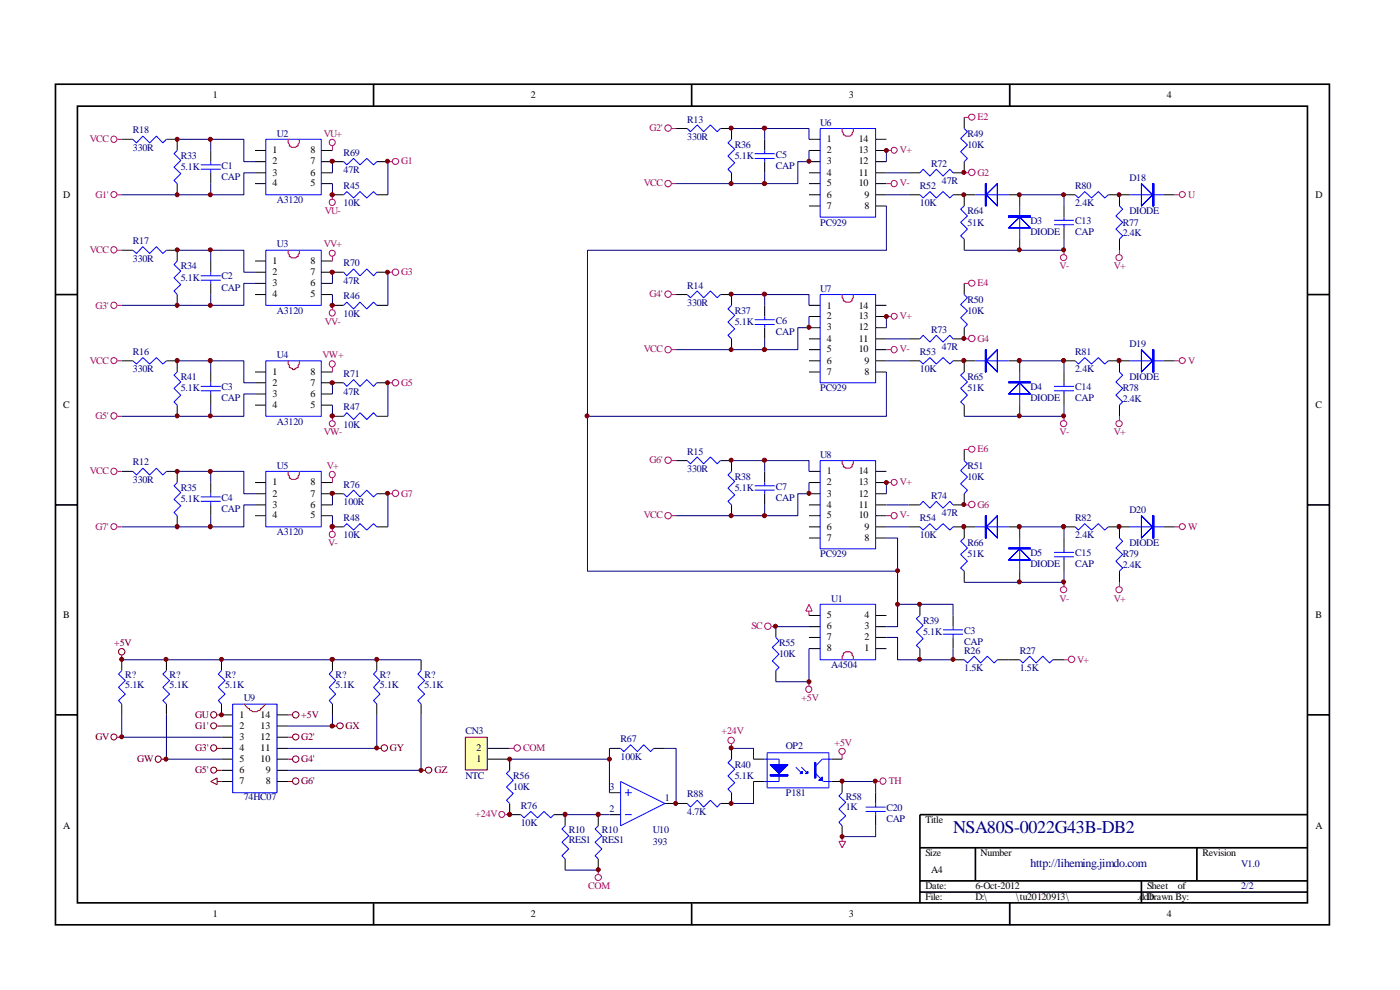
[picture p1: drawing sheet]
<svg xmlns="http://www.w3.org/2000/svg" width="297mm" height="210mm" viewBox="0 0 297 210" stroke-linecap="round" stroke-linejoin="round" font-family="sans-serif">
<g fill="none" stroke="#000" stroke-width=".35">
<path d="M11.8 17.9h270.2v178.3h-270.2zM79.2 17.9v4.6M146.7 17.9v4.6M214.2 17.9v4.6M16.4 22.5h261v169h-261zM11.8 62.5h4.6M277.5 62.5h4.6M11.8 107.1h4.6M277.5 107.1h4.6M11.8 151.6h4.6M277.5 151.6h4.6M195.2 179.8h82.3"/>
<path d="M206.9 179.8v7.1M253.9 179.8v7.1M277.5 172.8h-82.3v18.8M79.2 191.6v4.7M146.7 191.6v4.7M195.2 186.9h82.3M195.2 189.2h82.3M214.2 191.6v4.7M242.1 186.9v4.7"/>
</g>
<g fill="none" stroke="#00f" stroke-width=".21">
<path d="M28.2 29.5l.8 .8 1.3-1.4 1.4 1.4 1.5-1.4 1.3 1.4 .8-.8M37.6 31.9l-.7 .7 1.5 1.4-1.5 1.5 1.5 1.3-1.5 1.5 .7 .6M42.6 35h4.2M42.6 35.9h4.2M44.7 34.3v.7M44.7 35.9v.8M56.4 29.5h11.8v11.8h-11.8zM72.9 34.3l.7 .7 1.4-1.4 1.4 1.4 1.4-1.4 1.4 1.4 .7-.7M145.8 27.3l.7 .6 1.4-1.4 1.4 1.4 1.4-1.4 1.4 1.4 .7-.6M155.2 29.5l-.8 .8 1.5 1.4-1.5 1.4 1.5 1.4-1.5 1.4 .8 .8M160.1 32.6h4.2M160.1 33.6h4.2"/>
<path d="M162.2 31.9v.7M162.2 33.6v.7M174 27.3h11.8v18.8h-11.8zM195.2 36.7l.6-.8 1.5 1.4 1.3-1.4 1.5 1.4 1.4-1.4 .7 .8M204.6 27.3l.6 .6-1.4 1.5 1.4 1.3-1.4 1.5 1.4 1.4-.6 .7M28.2 53.1l.8 .7 1.3-1.5 1.4 1.5 1.5-1.5 1.3 1.5 .8-.7M37.6 55.4l-.7 .7 1.5 1.4-1.5 1.4 1.5 1.5-1.5 1.3 .7 .8M42.6 58.5h4.2M42.6 59.4h4.2M44.7 57.7v.8M44.7 59.4v.7M56.4 53.1h11.8v11.7h-11.8z"/>
<path d="M72.9 41.3l.7-.7 1.4 1.4 1.4-1.4 1.4 1.4 1.4-1.4 .7 .7M72.9 57.7l.7 .8 1.4-1.4 1.4 1.4 1.4-1.4 1.4 1.4 .7-.8M195.2 41.3l.6 .7 1.5-1.4 1.3 1.4 1.5-1.4 1.4 1.4 .7-.7M204.6 43.7l-.8 .7 1.4 1.4-1.4 1.4 1.4 1.4-1.4 1.4 .8 .7M206.9 41.3h7.1M216.3 43.7v7M223.6 46.7h4.2M223.6 47.7h4.2M225.7 46.1v.6M225.7 47.7v.6M228.1 41.3l.7 .7 1.3-1.4 1.5 1.4 1.4-1.4 1.4 1.4 .7-.7M237.5 43.7l.7 .7-1.5 1.4 1.5 1.4-1.5 1.4 1.5 1.4-.7 .7"/>
<path d="M239.8 41.3h7.1M28.2 76.5l.8 .7 1.3-1.3 1.4 1.3 1.5-1.3 1.3 1.3 .8-.7M37.6 78.9l-.7 .7 1.5 1.4-1.5 1.4 1.5 1.4-1.5 1.5 .7 .6M56.4 76.5h11.8v11.8h-11.8zM72.9 64.8l.7-.7 1.4 1.4 1.4-1.4 1.4 1.4 1.4-1.4 .7 .7M145.8 62.5l.7 .7 1.4-1.5 1.4 1.5 1.4-1.5 1.4 1.5 .7-.7M155.2 64.8l-.8 .7 1.5 1.4-1.5 1.4 1.5 1.5-1.5 1.3 .8 .8M160.1 67.8h4.2M160.1 68.8h4.2M162.2 67.1v.7M162.2 68.8v.7M174 62.5h11.8v18.7h-11.8z"/>
<path d="M195.2 71.9l.6-.8 1.5 1.5 1.3-1.5 1.5 1.5 1.4-1.5 .7 .8M195.2 76.5l.6 .7 1.5-1.3 1.3 1.3 1.5-1.3 1.4 1.3 .7-.7M204.6 78.9l-.8 .7 1.4 1.4-1.4 1.4 1.4 1.4-1.4 1.5 .8 .6M204.6 62.5l.6 .7-1.4 1.4 1.4 1.4-1.4 1.4 1.4 1.4-.6 .7M206.9 76.5h7.1M216.3 78.9v7M228.1 76.5l.7 .7 1.3-1.3 1.5 1.3 1.4-1.3 1.4 1.3 .7-.7M237.5 78.9l.7 .7-1.5 1.4 1.5 1.4-1.5 1.4 1.5 1.5-.7 .6M239.8 76.5h7.1M28.2 100l.8 .8 1.3-1.5 1.4 1.5 1.5-1.5 1.3 1.5 .8-.8M42.6 82h4.2M42.6 82.9h4.2"/>
<path d="M44.7 81.2v.8M44.7 82.9v.7M56.4 100h11.8v11.8h-11.8zM72.9 81.2l.7 .8 1.4-1.5 1.4 1.5 1.4-1.5 1.4 1.5 .7-.8M72.9 88.3l.7-.8 1.4 1.5 1.4-1.5 1.4 1.5 1.4-1.5 .7 .8M145.8 97.7l.7 .7 1.4-1.5 1.4 1.5 1.4-1.5 1.4 1.5 .7-.7M155.2 100l-.8 .8 1.5 1.3-1.5 1.4 1.5 1.5-1.5 1.3 .8 .8M174 97.7h11.8v18.7h-11.8zM204.6 97.7l.6 .7-1.4 1.4 1.4 1.4-1.4 1.4 1.4 1.4-.6 .7M223.6 82h4.2M223.6 82.9h4.2M225.7 81.2v.8"/>
<path d="M225.7 82.9v.7M37.6 102.4l-.7 .6 1.5 1.5-1.5 1.4 1.5 1.4-1.5 1.4 .7 .7M42.6 105.4h4.2M42.6 106.3h4.2M44.7 104.7v.7M44.7 106.3v.8M72.9 104.7l.7 .7 1.4-1.4 1.4 1.4 1.4-1.4 1.4 1.4 .7-.7M72.9 111.8l.7-.7 1.4 1.3 1.4-1.3 1.4 1.3 1.4-1.3 .7 .7M160.1 103h4.2M160.1 104h4.2M162.2 102.4v.6M162.2 104v.7"/>
<path d="M195.2 107.1l.6-.8 1.5 1.5 1.3-1.5 1.5 1.5 1.4-1.5 .7 .8M195.2 111.8l.6 .6 1.5-1.3 1.3 1.3 1.5-1.3 1.4 1.3 .7-.6M204.6 114.1l-.8 .7 1.4 1.4-1.4 1.4 1.4 1.4-1.4 1.5 .8 .7M206.9 111.8h7.1M216.3 114.1v7.1M223.6 117.2h4.2M223.6 118.1h4.2M225.7 116.4v.8M225.7 118.1v.7M228.1 111.8l.7 .6 1.3-1.3 1.5 1.3 1.4-1.3 1.4 1.3 .7-.6M237.5 114.1l.7 .7-1.5 1.4 1.5 1.4-1.5 1.4 1.5 1.5-.7 .7M239.8 111.8h7.1"/>
<path d="M164.6 135.2l.7 .8-1.5 1.3 1.5 1.5-1.5 1.4 1.5 1.4-.7 .6M174 128.2h11.8v11.8h-11.8zM195.2 130.6l-.8 .6 1.4 1.5-1.4 1.3 1.4 1.5-1.4 1.4 .8 .7M200.1 133.6h4.2M200.1 134.5h4.2M202.2 132.9v.7M202.2 134.5v.7M204.6 140l.6 .6 1.5-1.4 1.3 1.4 1.5-1.4 1.4 1.4 .7-.6M216.3 140l.7 .6 1.4-1.4 1.4 1.4 1.4-1.4 1.5 1.4 .7-.6M25.8 142.2l-.7 .8 1.5 1.4-1.5 1.4 1.5 1.4-1.5 1.4 .7 .8M35.3 142.2l-.8 .8 1.5 1.4-1.5 1.4 1.5 1.4-1.5 1.4 .8 .8M47 142.2l-.7 .8 1.5 1.4-1.5 1.4 1.5 1.4-1.5 1.4 .7 .8"/>
<path d="M49.4 149.4h9.4v18.7h-9.4zM70.5 142.2l-.7 .8 1.4 1.4-1.4 1.4 1.4 1.4-1.4 1.4 .7 .8M79.9 142.2l-.7 .8 1.4 1.4-1.4 1.4 1.4 1.4-1.4 1.4 .7 .8M89.3 142.2l-.7 .8 1.5 1.4-1.5 1.4 1.5 1.4-1.5 1.4 .7 .8M131.7 158.7l.6 .7 1.5-1.4 1.4 1.4 1.4-1.4 1.4 1.4 .7-.7M162.7 159.7h13.2v7.4h-13.2zM108.1 163.4l-.7 .7 1.5 1.4-1.5 1.5 1.5 1.3-1.5 1.5 .7 .6M110.5 172.8l.7 .7 1.4-1.4 1.4 1.4 1.4-1.4 1.4 1.4 .7-.7M119.9 175.2l-.7 .7 1.4 1.4-1.4 1.3 1.4 1.5-1.4 1.4 .7 .7M126.9 175.2l-.7 .7 1.5 1.4-1.5 1.3 1.5 1.5-1.5 1.4 .7 .7M131.7 165.8l9.4 4.6-9.4 4.8zM132.6 172.8h1.4"/>
<path d="M132.6 168.1h1.4M133.3 167.4v1.4M145.8 170.4l.7 .8 1.4-1.4 1.4 1.4 1.4-1.4 1.4 1.4 .7-.8M155.2 161l-.8 .8 1.5 1.4-1.5 1.4 1.5 1.4-1.5 1.4 .8 .7M162.2 161h3.1v4.8h-3.1M168.8 162.7l1.4 1.4M170 162.7l1.4 1.4M173.1 164.1l1.6 1.7h1.7M176.4 161h-2l-1.3 1.5M178.6 168.1l-.6 .7 1.4 1.4-1.4 1.4 1.4 1.5-1.4 1.3 .6 .8"/>
</g>
<g fill="none" stroke="#000" stroke-width=".21">
<path d="M25.8 29.5h2.4M35.3 29.5h2.3v2.4M37.6 38.9v2.4M44.7 31.9v2.4M44.7 36.7v2.2M54.1 31.9h2.3M54.1 34.3h2.3M54.1 36.7h2.3M54.1 38.9h2.3M68.2 31.9h2.3M68.2 34.3h4.7M68.2 36.7h2.3"/>
<path d="M68.2 38.9h2.3M79.9 34.3h2.4M143.4 27.3h2.4M152.8 27.3h2.4v2.2M155.2 36.7v2.2M162.2 29.5v2.4M162.2 34.3v2.4M171.6 31.9h2.4M171.6 34.3h2.4M171.6 36.7h2.4M171.6 38.9h2.4M171.6 29.5h2.4"/>
<path d="M185.8 31.9h2.2M185.8 34.3h2.2M185.8 36.7h2.2M185.8 38.9h2.2M185.8 29.5h2.2M192.8 36.7h2.4M204.6 34.3v2.4h-2.4M204.6 24.9v2.4M25.8 53.1h2.4M35.3 53.1h2.3v2.3M44.7 55.4v2.3M54.1 55.4h2.3"/>
<path d="M54.1 57.7h2.3M68.2 55.4h2.3M68.2 57.7h4.7M70.5 41.3h2.4M79.9 41.3h2.4M79.9 57.7h2.4M171.6 41.3h2.4M171.6 43.7h2.4M185.8 41.3h2.2M185.8 43.7h2.2M192.8 41.3h2.4M202.2 41.3h4.7"/>
<path d="M204.6 41.3v2.4M204.6 50.7v2.4M214 41.3h2.3v2.4M216.3 50.7v2.4M225.7 41.3h2.4M225.7 43.7v2.4M225.7 48.3v2.4M235.1 41.3h4.7M237.5 41.3v2.4M237.5 50.7v2.4M246.9 41.3h2.3M25.8 76.5h2.4"/>
<path d="M35.3 76.5h2.3v2.4M37.6 62.5v2.3M44.7 60.1v2.4M44.7 78.9v2.3M54.1 60.1h2.3M54.1 62.5h2.3M54.1 78.9h2.3M68.2 60.1h2.3M68.2 62.5h2.3M68.2 78.9h2.3M70.5 64.8h2.4M79.9 64.8h2.4"/>
<path d="M143.4 62.5h2.4M152.8 62.5h2.4v2.3M155.2 71.9v2.3M162.2 64.8v2.3M162.2 69.5v2.4M171.6 64.8h2.4M171.6 78.9h2.4M171.6 76.5h2.4M171.6 67.1h2.4M171.6 69.5h2.4M171.6 71.9h2.4M171.6 74.2h2.4"/>
<path d="M185.8 64.8h2.2M185.8 78.9h2.2M185.8 76.5h2.2M185.8 67.1h2.2M185.8 69.5h2.2M185.8 71.9h2.2M185.8 74.2h2.2M192.8 76.5h2.4M192.8 71.9h2.4M202.2 76.5h4.7M204.6 60.1v2.4M204.6 69.5v2.4h-2.4"/>
<path d="M204.6 76.5v2.4M214 76.5h2.3v2.4M225.7 76.5h2.4M225.7 78.9v2.3M235.1 76.5h4.7M237.5 76.5v2.4M246.9 76.5h2.3M25.8 100h2.4M35.3 100h2.3v2.4M37.6 85.9v2.4M44.7 83.6v2.3M54.1 81.2h2.3"/>
<path d="M54.1 83.6h2.3M54.1 85.9h2.3M68.2 81.2h4.7M68.2 83.6h2.3M68.2 85.9h2.3M70.5 88.3h2.4M79.9 81.2h2.4M79.9 88.3h2.4M143.4 97.7h2.4M152.8 97.7h2.4v2.3M162.2 100v2.4M171.6 100h2.4"/>
<path d="M185.8 100h2.2M204.6 85.9v2.4M204.6 95.3v2.4M216.3 85.9v2.4M225.7 83.6v2.3M237.5 85.9v2.4M37.6 109.4v2.4M44.7 102.4v2.3M44.7 107.1v2.3M54.1 102.4h2.3M54.1 104.7h2.3M54.1 107.1h2.3"/>
<path d="M54.1 109.4h2.3M68.2 102.4h2.3M68.2 104.7h4.7M68.2 107.1h2.3M68.2 109.4h2.3M70.5 111.8h2.4M79.9 104.7h2.4M79.9 111.8h2.4M155.2 107.1v2.3M162.2 104.7v2.4M171.6 102.4h2.4M171.6 104.7h2.4"/>
<path d="M171.6 107.1h2.4M171.6 109.4h2.4M171.6 111.8h2.4M171.6 114.1h2.4M185.8 102.4h2.2M185.8 104.7h2.2M185.8 107.1h2.2M185.8 109.4h2.2M185.8 111.8h2.2M185.8 114.1h2.2M192.8 107.1h2.4M192.8 111.8h2.4"/>
<path d="M202.2 111.8h4.7M204.6 104.7v2.4h-2.4M204.6 111.8v2.3M214 111.8h2.3v2.3M225.7 111.8h2.4M225.7 114.1v2.3M225.7 118.8v2.4M235.1 111.8h4.7M237.5 111.8v2.3M246.9 111.8h2.3M25.8 140v2.2M35.3 140v2.2"/>
<path d="M47 140v2.2M70.5 140v2.2M79.9 140v2.2M89.3 140v2.2M164.6 132.9v2.3M171.6 137.6h2.4M171.6 135.2h2.4M171.6 132.9h2.4M171.6 130.6h2.4M185.8 137.6h2.2M185.8 135.2h2.2M185.8 132.9h2.2"/>
<path d="M185.8 130.6h2.2M195.2 128.2v2.4M195.2 137.6v2.4M202.2 140h2.4M202.2 130.6v2.3M202.2 135.2v2.4M204.6 121.2v2.3M211.6 140h4.7M216.3 121.2v2.3M223.4 140h2.3M237.5 121.2v2.3M25.8 149.4v2.2"/>
<path d="M35.3 149.4v2.2M47 149.4v2.2h2.4M47 154h2.4M47 156.4h2.4M47 158.7h2.4M58.8 151.6h2.3M58.8 154h2.3M58.8 156.4h2.3M58.8 158.7h2.3M70.5 149.4v2.2M79.9 149.4v2.2M89.3 149.4v2.2"/>
<path d="M129.3 158.7h2.4M138.7 158.7h2.4M155.2 158.7v2.3M164.6 142.2v2.4M47 161h2.4M47 163.4h2.4M47 165.8h2.4M58.8 161h2.3M58.8 163.4h2.3M58.8 165.8h2.3M108.1 170.4v2.4h2.4M108.1 161v2.4"/>
<path d="M117.5 172.8h2.4v2.4M126.9 172.8v2.4M129.3 172.8h2.4M129.3 168.1h2.4M141.1 170.4h4.7M155.2 168.1v2.3h-2.4M159.9 161h2.3M159.9 165.8h2.3M176.4 161h2.2M176.4 165.8h2.2v2.3M178.6 175.2v2.3M119.9 182.2v2.4"/>
<path d="M126.9 182.2v2.4"/>
</g>
<path d="M61.1 29.5v.8l.3 .3v.4h.2l.2 .2h.9l.3-.2h.2v-.4l.3-.3v-.8M178.6 27.3v.6l.3 .3v.4h.3l.2 .3h.9l.5-.3v-.4l.2-.3v-.6M61.1 53.1v.7l.3 .2v.4h.2l.2 .3h.9l.3-.3h.2v-.4l.3-.2v-.7M61.1 76.5v.7l.3 .3v.5l.7 .1v.3h.5v-.3l.6-.1v-.5l.3-.3v-.7M178.6 62.5v.7l.3 .2v.4h.3l.2 .3h.9l.5-.3v-.4l.2-.2v-.7M61.1 100v.8l.3 .1v.5h.2l.2 .3h.9l.3-.3h.2v-.5l.3-.1v-.8M178.6 97.7v.7l.3 .2v.5h.3l.2 .2h.9l.5-.2v-.5l.2-.2v-.7M178.6 140v-.8l.3-.2v-.5h.3l.2-.2h.9l.5 .2v.5l.2 .2v.8M51.7 149.4l1 .9h.2v.2l.7 .5h.9l.3-.3h.2l.3-.2v-.2h.2l.9-.9" fill="none" stroke="#f00" stroke-width=".21"/>
<g fill="none" stroke="#800000" stroke-width=".21">
<path d="M25.8 139v1M24.9 156.4h.9M46.1 151.6h.9M46.1 154h.9M46.1 158.7h.9M61.1 151.6h1M61.1 156.4h1M70.5 154h1M79.9 158.7h1M34.3 161h1M44.7 165.8l1.4-.8v1.5zM46.1 165.8h.9"/>
<path d="M46.1 163.4h.9M61.1 165.8h1M61.1 161h1M89.3 163.4h1"/>
<circle cx="25.8" cy="138.3" r=".68"/>
<circle cx="24.2" cy="156.3" r=".64"/>
<circle cx="45.3" cy="151.6" r=".66"/>
<circle cx="45.3" cy="158.6" r=".66"/>
<circle cx="45.3" cy="154" r=".64"/>
<circle cx="62.7" cy="151.6" r=".68"/>
<circle cx="62.8" cy="156.3" r=".66"/>
<circle cx="72.2" cy="154" r=".66"/>
<circle cx="81.5" cy="158.7" r=".68"/>
<circle cx="33.5" cy="161" r=".66"/>
<circle cx="45.3" cy="163.3" r=".64"/>
<circle cx="62.7" cy="161" r=".68"/>
<circle cx="62.7" cy="165.7" r=".68"/>
<circle cx="90.9" cy="163.4" r=".66"/>
</g>
<g fill="none" stroke="#000080" stroke-width=".21">
<path d="M37.6 29.5h14.1v4.8h2.4M44.7 29.5v2.4M44.7 38.9v2.4M54.1 36.7h-2.4v4.6h-25.9M70.5 34.3v2.4M70.5 38.9v2.4M82.3 34.3v7M155.2 27.3h16.4v2.2M162.2 27.3v2.2M162.2 36.7v2.2M171.6 31.9v2.4h-2.4v4.6h-25.8M188 36.7h4.8"/>
<path d="M188 31.9v2.4M37.6 53.1h14.1v4.6h2.4M44.7 53.1v2.3M70.5 57.7v2.4M82.3 57.7v7.1M188 43.7v9.4h-63.4v68.1h65.8M188 41.3h4.8M216.3 41.3h9.4v2.4M225.7 50.7v2.4h-21.1M37.6 76.5h14.1v4.7h2.4M44.7 62.5v2.3M44.7 76.5v2.4"/>
<path d="M54.1 60.1h-2.4v4.7h-25.9M70.5 62.5v2.3M155.2 62.5h16.4v2.3M162.2 62.5v2.3M162.2 71.9v2.3M171.6 67.1v2.4h-2.4v4.7h-25.8M188 78.9v9.4h-63.4M188 67.1v2.4M188 76.5h4.8M188 71.9h4.8M216.3 76.5h9.4v2.4M37.6 100h14.1v4.7h2.4"/>
<path d="M44.7 85.9v2.4M44.7 100v2.4M54.1 83.6h-2.4v4.7h-25.9M70.5 81.2v2.4M70.5 85.9v2.4M82.3 81.2v7.1M155.2 97.7h16.4v2.3M162.2 97.7v2.3M225.7 85.9v2.4h-21.1M44.7 109.4v2.4M54.1 107.1h-2.4v4.7h-25.9M70.5 104.7v2.4"/>
<path d="M70.5 109.4v2.4M82.3 104.7v7.1M162.2 107.1v2.3M171.6 102.4v2.3h-2.4v4.7h-25.8M188 114.1h2.4v14.1M188 102.4v2.3M188 111.8h4.8M188 107.1h4.8M216.3 111.8h9.4v2.3M25.8 140h63.5M164.6 132.9h7M171.6 137.6v7h-7"/>
<path d="M188 135.2h2.4v4.8h11.8v-2.4M202.2 130.6v-2.4h-11.8v4.7h-2.4M225.7 121.2v2.3h-21.1M25.8 151.6v4.8h21.2M35.3 151.6v9.4h11.7M70.5 151.6v2.4h-9.4M79.9 151.6v7.1h-18.8M89.3 151.6v11.8h-28.2"/>
</g>
<g fill="none" stroke="#a1006a" stroke-width=".21">
<path d="M24.9 29.5h.9M70.5 31v.9M82.3 34.3h.9M142.5 38.9h.9M142.5 27.3h.9M188 38.9h1.1M188 31.9h1.1M204.6 36.7h.9M204.6 24.9h.9M24.9 41.3h.9M24.9 53.1h.9M70.5 41.3v.9"/>
<path d="M70.5 54.4v1M82.3 57.7h.9M225.7 53.1v.9M237.5 53.1v.9M249.2 41.3h1M24.9 64.8h.9M24.9 76.5h.9M70.5 64.8v.9M70.5 78v.9M142.5 74.2h.9M142.5 62.5h.9M188 74.2h1.1"/>
<path d="M188 67.1h1.1M204.6 71.9h.9M204.6 60.1h.9M249.2 76.5h1M24.9 88.3h.9M24.9 100h.9M70.5 88.3v.9M82.3 81.2h.9M142.5 97.7h.9M204.6 95.3h.9M225.7 88.3v.9M237.5 88.3v.9"/>
<path d="M24.9 111.8h.9M70.5 101.4v1M70.5 111.8v.9M82.3 104.7h.9M142.5 109.4h.9M188 109.4h1.1M188 102.4h1.1M204.6 107.1h.9M249.2 111.8h1M163.7 132.9h.9M171.6 129.6v1M171.6 128.2l.7 1.4h-1.4z"/>
<path d="M225.7 123.5v1M225.7 140h1M237.5 123.5v1M155.2 157.8v.9M171.6 144.6v.9M107.2 172.8h.9M178 178.5h1.4l-.8 1.3zM178.6 160.1v.9M178.6 177.5v1M185.8 165.8h.9M126.9 184.6v.9"/>
<circle cx="24.1" cy="29.5" r=".66"/>
<circle cx="70.5" cy="30.2" r=".66"/>
<circle cx="83.9" cy="34.2" r=".66"/>
<circle cx="141.7" cy="38.9" r=".68"/>
<circle cx="141.7" cy="27.2" r=".68"/>
<circle cx="189.7" cy="38.9" r=".66"/>
<circle cx="189.7" cy="31.9" r=".64"/>
<circle cx="206.2" cy="36.6" r=".68"/>
<circle cx="206.2" cy="24.9" r=".66"/>
<circle cx="24.1" cy="53" r=".66"/>
<circle cx="24.2" cy="41.3" r=".64"/>
<circle cx="70.5" cy="42.9" r=".66"/>
<circle cx="70.5" cy="53.7" r=".64"/>
<circle cx="83.9" cy="57.7" r=".68"/>
<circle cx="225.7" cy="54.7" r=".66"/>
<circle cx="237.4" cy="54.7" r=".66"/>
<circle cx="250.8" cy="41.3" r=".64"/>
<circle cx="24.1" cy="64.7" r=".66"/>
<circle cx="24.2" cy="76.5" r=".64"/>
<circle cx="70.5" cy="77.2" r=".66"/>
<circle cx="70.5" cy="66.4" r=".66"/>
<circle cx="141.7" cy="62.4" r=".68"/>
<circle cx="141.7" cy="74.2" r=".68"/>
<circle cx="189.7" cy="74.1" r=".66"/>
<circle cx="189.7" cy="67.1" r=".64"/>
<circle cx="206.2" cy="71.8" r=".68"/>
<circle cx="206.2" cy="60.1" r=".66"/>
<circle cx="250.8" cy="76.5" r=".64"/>
<circle cx="24.1" cy="100" r=".66"/>
<circle cx="24.1" cy="88.2" r=".66"/>
<circle cx="70.5" cy="89.9" r=".64"/>
<circle cx="83.9" cy="81.2" r=".68"/>
<circle cx="141.7" cy="97.6" r=".68"/>
<circle cx="206.2" cy="95.3" r=".66"/>
<circle cx="225.7" cy="89.9" r=".66"/>
<circle cx="237.4" cy="89.9" r=".66"/>
<circle cx="24.2" cy="111.7" r=".64"/>
<circle cx="70.5" cy="100.6" r=".66"/>
<circle cx="70.5" cy="113.3" r=".66"/>
<circle cx="83.9" cy="104.6" r=".68"/>
<circle cx="141.7" cy="109.4" r=".68"/>
<circle cx="189.7" cy="109.4" r=".66"/>
<circle cx="189.7" cy="102.3" r=".64"/>
<circle cx="206.2" cy="107" r=".68"/>
<circle cx="250.8" cy="111.7" r=".64"/>
<circle cx="162.9" cy="132.8" r=".68"/>
<circle cx="225.7" cy="125.1" r=".66"/>
<circle cx="227.3" cy="139.9" r=".68"/>
<circle cx="237.4" cy="125.1" r=".66"/>
<circle cx="155.1" cy="157" r=".68"/>
<circle cx="171.6" cy="146.2" r=".66"/>
<circle cx="178.7" cy="159.4" r=".66"/>
<circle cx="106.5" cy="172.7" r=".64"/>
<circle cx="187.3" cy="165.7" r=".66"/>
<circle cx="126.9" cy="186.1" r=".66"/>
</g>
<path d="M163.4 162.2h3.7l-1.8 1.9zM163.4 162.2h3.7l-1.8 1.9z" fill="#00f" stroke="#00f" stroke-width=".21"/>
<g fill="#00f" stroke="#00f" stroke-width=".21">
<path d="M163.4 164.3h3.7v.3h-3.7zM163.4 164.3h3.7v.3h-3.7z" fill-rule="evenodd"/>
<path d="M171.4 163.7l-.5 .4h.5zM171.4 163.7l-.5 .4h.5z" fill-rule="evenodd"/>
<path d="M170.2 163.7l-.4 .4h.4zM170.2 163.7l-.4 .4h.4z" fill-rule="evenodd"/>
<path d="M172.8 161.8v3.2h.3v-3.2zM172.8 161.8v3.2h.3v-3.2z" fill-rule="evenodd"/>
<path d="M174.4 164.8v.7h-.7zM174.4 164.8v.7h-.7z" fill-rule="evenodd"/>
<path d="M209 38.9v4.8h.2v-4.8zM209 38.9v4.8h.2v-4.8z" fill-rule="evenodd"/>
<path d="M209.2 41.3l2.4-2.4v4.8zM209.2 41.3l2.4-2.4v4.8z" fill-rule="evenodd"/>
<path d="M214 45.8v.3h4.6v-.3zM214 45.8v.3h4.6v-.3z" fill-rule="evenodd"/>
<path d="M214 48.3l2.3-2.2 2.3 2.2zM214 48.3l2.3-2.2 2.3 2.2z" fill-rule="evenodd"/>
<path d="M244.5 38.9v4.8h.3v-4.8zM244.5 38.9v4.8h.3v-4.8z" fill-rule="evenodd"/>
<path d="M242.1 38.9l2.4 2.4-2.4 2.4zM242.1 38.9l2.4 2.4-2.4 2.4z" fill-rule="evenodd"/>
<path d="M209 74.2v4.7h.2v-4.7zM209 74.2v4.7h.2v-4.7z" fill-rule="evenodd"/>
<path d="M209.2 76.5l2.4-2.3v4.7zM209.2 76.5l2.4-2.3v4.7z" fill-rule="evenodd"/>
<path d="M214 81v.2h4.6v-.2zM214 81v.2h4.6v-.2z" fill-rule="evenodd"/>
<path d="M214 83.6l2.3-2.4 2.3 2.4zM214 83.6l2.3-2.4 2.3 2.4z" fill-rule="evenodd"/>
<path d="M244.5 74.2v4.7h.3v-4.7zM244.5 74.2v4.7h.3v-4.7z" fill-rule="evenodd"/>
<path d="M242.1 74.2l2.4 2.3-2.4 2.4zM242.1 74.2l2.4 2.3-2.4 2.4z" fill-rule="evenodd"/>
<path d="M209 109.4v4.7h.2v-4.7zM209 109.4v4.7h.2v-4.7z" fill-rule="evenodd"/>
<path d="M209.2 111.8l2.4-2.4v4.7zM209.2 111.8l2.4-2.4v4.7z" fill-rule="evenodd"/>
<path d="M214 116.2v.2h4.6v-.2zM214 116.2v.2h4.6v-.2z" fill-rule="evenodd"/>
<path d="M214 118.8l2.3-2.4 2.3 2.4zM214 118.8l2.3-2.4 2.3 2.4z" fill-rule="evenodd"/>
<path d="M244.5 109.4v4.7h.3v-4.7zM244.5 109.4v4.7h.3v-4.7z" fill-rule="evenodd"/>
<path d="M242.1 109.4l2.4 2.4-2.4 2.3zM242.1 109.4l2.4 2.4-2.4 2.3z" fill-rule="evenodd"/>
</g>
<g fill="#800000" stroke="#800000" stroke-width=".21">
<circle cx="70.5" cy="41.3" r=".45"/>
<circle cx="70.5" cy="34.2" r=".45"/>
<circle cx="37.6" cy="41.3" r=".42"/>
<circle cx="37.6" cy="29.5" r=".42"/>
<circle cx="82.2" cy="34.2" r=".42"/>
<circle cx="44.6" cy="41.3" r=".42"/>
<circle cx="44.6" cy="29.5" r=".42"/>
<circle cx="70.5" cy="57.7" r=".45"/>
<circle cx="37.6" cy="64.8" r=".42"/>
<circle cx="37.6" cy="53" r=".42"/>
<circle cx="44.6" cy="64.8" r=".42"/>
<circle cx="44.6" cy="53" r=".42"/>
<circle cx="70.5" cy="81.2" r=".45"/>
<circle cx="37.6" cy="88.2" r=".42"/>
<circle cx="37.6" cy="76.5" r=".45"/>
<circle cx="44.6" cy="88.2" r=".42"/>
<circle cx="44.6" cy="76.5" r=".45"/>
<circle cx="70.5" cy="104.6" r=".45"/>
<circle cx="37.6" cy="111.7" r=".45"/>
<circle cx="37.6" cy="100" r=".42"/>
<circle cx="44.6" cy="111.7" r=".45"/>
<circle cx="44.6" cy="100" r=".42"/>
<circle cx="171.6" cy="34.2" r=".42"/>
<circle cx="162.2" cy="27.2" r=".45"/>
<circle cx="162.2" cy="38.9" r=".45"/>
<circle cx="155.1" cy="27.2" r=".42"/>
<circle cx="204.5" cy="36.6" r=".42"/>
<circle cx="188" cy="31.9" r=".42"/>
<circle cx="216.2" cy="41.3" r=".42"/>
<circle cx="237.4" cy="41.3" r=".42"/>
<circle cx="225.6" cy="41.3" r=".42"/>
<circle cx="216.2" cy="53" r=".42"/>
<circle cx="225.6" cy="53" r=".42"/>
<circle cx="204.5" cy="41.3" r=".42"/>
<circle cx="155.1" cy="38.9" r=".42"/>
<circle cx="171.6" cy="69.4" r=".42"/>
<circle cx="188" cy="67.1" r=".42"/>
<circle cx="155.1" cy="74.2" r=".42"/>
<circle cx="155.1" cy="62.4" r=".42"/>
<circle cx="204.4" cy="76.5" r=".45"/>
<circle cx="237.4" cy="76.5" r=".45"/>
<circle cx="225.6" cy="76.5" r=".45"/>
<circle cx="216.2" cy="76.5" r=".45"/>
<circle cx="216.2" cy="88.2" r=".42"/>
<circle cx="162.2" cy="62.4" r=".45"/>
<circle cx="162.2" cy="74.2" r=".45"/>
<circle cx="225.6" cy="88.2" r=".42"/>
<circle cx="171.6" cy="104.6" r=".42"/>
<circle cx="188" cy="102.4" r=".42"/>
<circle cx="155.1" cy="109.4" r=".42"/>
<circle cx="155.1" cy="97.6" r=".42"/>
<circle cx="204.4" cy="111.7" r=".45"/>
<circle cx="237.4" cy="111.7" r=".45"/>
<circle cx="225.6" cy="111.7" r=".45"/>
<circle cx="216.2" cy="111.7" r=".45"/>
<circle cx="216.2" cy="123.4" r=".42"/>
<circle cx="162.2" cy="97.6" r=".45"/>
<circle cx="162.2" cy="109.4" r=".45"/>
<circle cx="225.6" cy="123.4" r=".42"/>
<circle cx="202.2" cy="139.9" r=".42"/>
<circle cx="195.1" cy="139.9" r=".42"/>
<circle cx="195.1" cy="128.2" r=".42"/>
<circle cx="190.4" cy="128.2" r=".42"/>
<circle cx="190.4" cy="121.1" r=".42"/>
<circle cx="124.5" cy="88.2" r=".42"/>
<circle cx="171.6" cy="144.6" r=".42"/>
<circle cx="164.5" cy="132.8" r=".42"/>
<circle cx="204.5" cy="71.8" r=".42"/>
<circle cx="204.5" cy="107" r=".42"/>
<circle cx="82.2" cy="104.6" r=".42"/>
<circle cx="82.2" cy="57.7" r=".42"/>
<circle cx="82.2" cy="81.2" r=".42"/>
<circle cx="70.5" cy="64.8" r=".45"/>
<circle cx="70.5" cy="88.2" r=".45"/>
<circle cx="70.5" cy="111.7" r=".48"/>
</g>
<path d="M98.8 156.5h4.5v6.7h-4.5z" fill="#ffffb0"/>
<path d="M98.7 156.4h4.7v6.9h-4.7z" fill="none" stroke="#800000" stroke-width=".21"/>
<path d="M103.5 158.7h4.6M103.5 161h4.6M185.8 168.1v2.3M185.8 172.8v2.4" fill="none" stroke="#000" stroke-width=".21"/>
<path d="M129.3 158.7v9.4M141.1 158.7h2.3v11.7M155.2 158.7h4.7v2.3M108.1 161h21.2M119.9 172.8h9.4M159.9 165.8v4.6h-4.7M178.6 165.8h7.2v2.3M185.8 175.2v2.3h-7.2M119.9 184.6h7" fill="none" stroke="#000080" stroke-width=".21"/>
<g fill="none" stroke="#a1006a" stroke-width=".21">
<path d="M108.1 158.7h1"/>
<circle cx="109.7" cy="158.7" r=".68"/>
</g>
<path d="M183.6 171.2h4.3M183.6 172.1h4.3M185.8 170.4v.8M185.8 172.1v.7" fill="none" stroke="#00f" stroke-width=".21"/>
<circle cx="47" cy="151.6" r=".42" fill="#800000" stroke="#800000" stroke-width=".21"/>
<g fill="#800000" stroke="#800000" stroke-width=".21">
<circle cx="25.8" cy="156.3" r=".42"/>
<circle cx="35.2" cy="161" r=".42"/>
<circle cx="70.5" cy="154" r=".45"/>
<circle cx="79.9" cy="158.7" r=".42"/>
<circle cx="89.3" cy="163.4" r=".42"/>
<circle cx="47" cy="139.9" r=".42"/>
<circle cx="35.2" cy="139.9" r=".42"/>
<circle cx="25.8" cy="139.9" r=".42"/>
<circle cx="70.5" cy="139.9" r=".45"/>
<circle cx="79.9" cy="139.9" r=".42"/>
<circle cx="126.9" cy="172.8" r=".45"/>
<circle cx="119.9" cy="172.8" r=".45"/>
<circle cx="108.1" cy="172.8" r=".45"/>
<circle cx="126.9" cy="184.5" r=".42"/>
<circle cx="155.1" cy="170.4" r=".42"/>
<circle cx="143.3" cy="170.4" r=".42"/>
<circle cx="155.1" cy="158.7" r=".42"/>
<circle cx="108.1" cy="161" r=".42"/>
<circle cx="129.3" cy="161" r=".42"/>
<circle cx="178.6" cy="177.5" r=".42"/>
<circle cx="178.6" cy="165.7" r=".42"/>
<circle cx="185.7" cy="165.7" r=".42"/>
</g>
<text font-size="3.8" fill="#000080" x="202.2" y="176.6">NSA80S-0022G43B-DB2</text>
<text font-size="2.5" fill="#000080" x="218.6" y="183.9">http://liheming.jimdo.com</text>
<g font-size="2.1">
<text x="45.1" y="20.8">1</text>
<text x="112.6" y="20.8">2</text>
<text x="180.1" y="20.8">3</text>
<text x="247.6" y="20.8">4</text>
<text x="57.8" y="32.5">1</text>
<text x="57.8" y="34.9">2</text>
<text x="65.9" y="34.9">7</text>
<text x="65.9" y="32.5">8</text>
<text x="175.4" y="30.2">1</text>
<text x="175.4" y="32.5">2</text>
<text x="175.4" y="34.9">3</text>
<text x="182.2" y="34.9">12</text>
<text x="182.2" y="32.5">13</text>
<text x="182.2" y="30.2">14</text>
<text x="13.4" y="41.9">D</text>
<text x="57.8" y="37.3">3</text>
<text x="57.8" y="39.5">4</text>
<text x="65.9" y="39.5">5</text>
<text x="65.9" y="37.3">6</text>
<text x="175.4" y="37.3">4</text>
<text x="175.4" y="39.5">5</text>
<text x="175.4" y="41.9">6</text>
<text x="182.2" y="39.5">10</text>
<text x="182.2" y="37.3">11</text>
<text x="183.4" y="41.9">9</text>
<text x="279.1" y="41.9">D</text>
<text x="175.4" y="44.3">7</text>
<text x="183.4" y="44.3">8</text>
<text x="57.8" y="56">1</text>
<text x="57.8" y="58.3">2</text>
<text x="65.9" y="58.3">7</text>
<text x="65.9" y="56">8</text>
<text x="57.8" y="60.7">3</text>
<text x="57.8" y="63.1">4</text>
<text x="65.9" y="63.1">5</text>
<text x="65.9" y="60.7">6</text>
<text x="175.4" y="65.4">1</text>
<text x="182.2" y="65.4">14</text>
<text x="175.4" y="67.7">2</text>
<text x="175.4" y="70.1">3</text>
<text x="182.2" y="70.1">12</text>
<text x="182.2" y="67.7">13</text>
<text x="175.4" y="72.5">4</text>
<text x="175.4" y="74.8">5</text>
<text x="175.4" y="77.1">6</text>
<text x="182.2" y="74.8">10</text>
<text x="182.2" y="72.5">11</text>
<text x="183.4" y="77.1">9</text>
<text x="57.8" y="79.5">1</text>
<text x="57.8" y="81.9">2</text>
<text x="65.9" y="81.9">7</text>
<text x="65.9" y="79.5">8</text>
<text x="175.4" y="79.5">7</text>
<text x="183.4" y="79.5">8</text>
<text x="13.4" y="86.5">C</text>
<text x="57.8" y="84.2">3</text>
<text x="57.8" y="86.5">4</text>
<text x="65.9" y="86.5">5</text>
<text x="65.9" y="84.2">6</text>
<text x="279.1" y="86.5">C</text>
<text x="175.4" y="100.6">1</text>
<text x="182.2" y="100.6">14</text>
<text x="57.8" y="103">1</text>
<text x="57.8" y="105.3">2</text>
<text x="57.8" y="107.7">3</text>
<text x="65.9" y="107.7">6</text>
<text x="65.9" y="105.3">7</text>
<text x="65.9" y="103">8</text>
<text x="175.4" y="103">2</text>
<text x="175.4" y="105.3">3</text>
<text x="175.4" y="107.7">4</text>
<text x="182.2" y="107.7">11</text>
<text x="182.2" y="105.3">12</text>
<text x="182.2" y="103">13</text>
<text x="57.8" y="110">4</text>
<text x="65.9" y="110">5</text>
<text x="175.4" y="110">5</text>
<text x="175.4" y="112.4">6</text>
<text x="182.2" y="110">10</text>
<text x="183.4" y="112.4">9</text>
<text x="175.4" y="114.7">7</text>
<text x="183.4" y="114.7">8</text>
<text x="13.4" y="131.1">B</text>
<text x="175.4" y="131.1">5</text>
<text x="183.4" y="131.1">4</text>
<text x="279.1" y="131.1">B</text>
<text x="175.4" y="133.5">6</text>
<text x="175.4" y="135.8">7</text>
<text x="183.4" y="135.8">2</text>
<text x="183.4" y="133.5">3</text>
<text x="175.4" y="138.2">8</text>
<text x="183.4" y="138.2">1</text>
<text x="50.8" y="152.3">1</text>
<text x="50.8" y="154.6">2</text>
<text x="55.3" y="154.6">13</text>
<text x="55.3" y="152.3">14</text>
<text x="50.8" y="157">3</text>
<text x="50.8" y="159.3">4</text>
<text x="50.8" y="161.6">5</text>
<text x="55.3" y="161.6">10</text>
<text x="55.3" y="159.3">11</text>
<text x="55.3" y="157">12</text>
<text x="101.1" y="161.6">1</text>
<text x="101.1" y="159.3">2</text>
<text x="50.8" y="164">6</text>
<text x="50.8" y="166.4">7</text>
<text x="56.4" y="166.4">8</text>
<text x="56.4" y="164">9</text>
<text x="13.4" y="175.8">A</text>
<text x="196.3" y="174.6">Title</text>
<text x="279.1" y="175.8">A</text>
<text x="196.3" y="181.6">Size</text>
<text x="197.5" y="185.2">A4</text>
<text x="208" y="181.6">Number</text>
<text x="255.1" y="181.6">Revision</text>
<text x="196.3" y="188.6">Date:</text>
<text x="196.3" y="191">File:</text>
<text x="206.9" y="188.6">6-Oct-2012</text>
<text x="206.9" y="191">D:\</text>
<text x="215.6" y="191">\tu20120913\</text>
<text x="241.2" y="191">.ddDrawn By:</text>
<text x="243.3" y="188.6">Sheet</text>
<text x="243.8" y="191">b</text>
<text x="249.9" y="188.6">of</text>
<text x="45.1" y="194.6">1</text>
<text x="112.6" y="194.6">2</text>
<text x="180.1" y="194.6">3</text>
<text x="247.6" y="194.6">4</text>
</g>
<g font-size="2.1" fill="#000080">
<text x="28.2" y="28.3">R18</text>
<text x="58.8" y="29">U2</text>
<text x="145.8" y="26">R13</text>
<text x="145.8" y="29.7">330R</text>
<text x="174" y="26.7">U6</text>
<text x="205.2" y="29">R49</text>
<text x="28.2" y="32.1">330R</text>
<text x="38.4" y="33.7">R33</text>
<text x="47" y="35.8">C1</text>
<text x="72.9" y="33">R69</text>
<text x="155.9" y="31.3">R36</text>
<text x="155.9" y="33.7">5.1K</text>
<text x="164.6" y="33.4">C5</text>
<text x="164.6" y="35.8">CAP</text>
<text x="197.5" y="35.4">R72</text>
<text x="205.2" y="31.3">10K</text>
<text x="38.4" y="36.1">5.1K</text>
<text x="47" y="38.2">CAP</text>
<text x="72.9" y="36.7">47R</text>
<text x="72.9" y="40">R45</text>
<text x="195.2" y="40">R52</text>
<text x="199.8" y="39.1">47R</text>
<text x="228.1" y="40">R80</text>
<text x="239.6" y="38.4">D18</text>
<text x="58.8" y="43.1">A3120</text>
<text x="72.9" y="43.8">10K</text>
<text x="174" y="47.8">PC929</text>
<text x="195.2" y="43.8">10K</text>
<text x="205.2" y="45.5">R64</text>
<text x="205.2" y="47.8">51K</text>
<text x="218.6" y="47.6">D3</text>
<text x="228.1" y="43.8">2.4K</text>
<text x="228.1" y="47.6">C13</text>
<text x="238.2" y="47.8">R77</text>
<text x="239.6" y="45.5">DIODE</text>
<text x="28.2" y="51.8">R17</text>
<text x="58.8" y="52.5">U3</text>
<text x="218.6" y="49.9">DIODE</text>
<text x="228.1" y="49.9">CAP</text>
<text x="238.2" y="50.1">2.4K</text>
<text x="28.2" y="55.5">330R</text>
<text x="38.4" y="57.1">R34</text>
<text x="38.4" y="59.5">5.1K</text>
<text x="47" y="59.3">C2</text>
<text x="72.9" y="56.5">R70</text>
<text x="47" y="61.6">CAP</text>
<text x="72.9" y="60.3">47R</text>
<text x="72.9" y="63.5">R46</text>
<text x="145.8" y="61.2">R14</text>
<text x="145.8" y="64.9">330R</text>
<text x="174" y="61.9">U7</text>
<text x="205.2" y="64.3">R50</text>
<text x="58.8" y="66.5">A3120</text>
<text x="72.9" y="67.3">10K</text>
<text x="155.9" y="66.5">R37</text>
<text x="155.9" y="68.9">5.1K</text>
<text x="164.6" y="68.7">C6</text>
<text x="164.6" y="71">CAP</text>
<text x="197.5" y="70.6">R73</text>
<text x="205.2" y="66.5">10K</text>
<text x="28.2" y="75.3">R16</text>
<text x="58.8" y="75.9">U4</text>
<text x="195.2" y="75.3">R53</text>
<text x="199.8" y="74.3">47R</text>
<text x="228.1" y="75.3">R81</text>
<text x="239.6" y="73.7">D19</text>
<text x="28.2" y="79">330R</text>
<text x="38.4" y="80.7">R41</text>
<text x="38.4" y="83">5.1K</text>
<text x="47" y="82.8">C3</text>
<text x="72.9" y="79.9">R71</text>
<text x="72.9" y="83.7">47R</text>
<text x="174" y="83">PC929</text>
<text x="195.2" y="79">10K</text>
<text x="205.2" y="80.7">R65</text>
<text x="205.2" y="83">51K</text>
<text x="218.6" y="82.8">D4</text>
<text x="228.1" y="79">2.4K</text>
<text x="228.1" y="82.8">C14</text>
<text x="238.2" y="83">R78</text>
<text x="239.6" y="80.7">DIODE</text>
<text x="47" y="85.1">CAP</text>
<text x="72.9" y="87">R47</text>
<text x="218.6" y="85.1">DIODE</text>
<text x="228.1" y="85.1">CAP</text>
<text x="238.2" y="85.3">2.4K</text>
<text x="58.8" y="90.1">A3120</text>
<text x="72.9" y="90.8">10K</text>
<text x="28.2" y="98.7">R12</text>
<text x="58.8" y="99.5">U5</text>
<text x="145.8" y="96.4">R15</text>
<text x="145.8" y="100.2">330R</text>
<text x="155.9" y="101.8">R38</text>
<text x="174" y="97.1">U8</text>
<text x="205.2" y="99.5">R51</text>
<text x="205.2" y="101.8">10K</text>
<text x="28.2" y="102.5">330R</text>
<text x="38.4" y="104.1">R35</text>
<text x="38.4" y="106.5">5.1K</text>
<text x="47" y="106.3">C4</text>
<text x="72.9" y="103.5">R76</text>
<text x="72.9" y="107.2">100R</text>
<text x="155.9" y="104.1">5.1K</text>
<text x="164.6" y="103.9">C7</text>
<text x="164.6" y="106.3">CAP</text>
<text x="197.5" y="105.7">R74</text>
<text x="47" y="108.6">CAP</text>
<text x="58.8" y="113.5">A3120</text>
<text x="72.9" y="110.5">R48</text>
<text x="195.2" y="110.5">R54</text>
<text x="199.8" y="109.6">47R</text>
<text x="228.1" y="110.5">R82</text>
<text x="239.6" y="108.9">D20</text>
<text x="72.9" y="114.2">10K</text>
<text x="174" y="118.2">PC929</text>
<text x="195.2" y="114.2">10K</text>
<text x="205.2" y="115.9">R66</text>
<text x="205.2" y="118.2">51K</text>
<text x="218.6" y="118">D5</text>
<text x="228.1" y="114.2">2.4K</text>
<text x="228.1" y="118">C15</text>
<text x="238.2" y="118.2">R79</text>
<text x="239.6" y="115.9">DIODE</text>
<text x="218.6" y="120.3">DIODE</text>
<text x="228.1" y="120.3">CAP</text>
<text x="238.2" y="120.6">2.4K</text>
<text x="176.4" y="127.6">U1</text>
<text x="165.3" y="137">R55</text>
<text x="195.8" y="132.3">R39</text>
<text x="195.8" y="134.7">5.1K</text>
<text x="204.6" y="134.5">C3</text>
<text x="204.6" y="136.8">CAP</text>
<text x="26.6" y="143.8">R?</text>
<text x="36" y="143.8">R?</text>
<text x="47.8" y="143.8">R?</text>
<text x="71.2" y="143.8">R?</text>
<text x="80.6" y="143.8">R?</text>
<text x="90.1" y="143.8">R?</text>
<text x="165.3" y="139.4">10K</text>
<text x="176.4" y="141.7">A4504</text>
<text x="204.6" y="138.7">R26</text>
<text x="204.6" y="142.4">1.5K</text>
<text x="216.3" y="138.7">R27</text>
<text x="216.3" y="142.4">1.5K</text>
<text x="26.6" y="146">5.1K</text>
<text x="36" y="146">5.1K</text>
<text x="47.8" y="146">5.1K</text>
<text x="51.7" y="148.8">U9</text>
<text x="71.2" y="146">5.1K</text>
<text x="80.6" y="146">5.1K</text>
<text x="90.1" y="146">5.1K</text>
<text x="98.7" y="155.8">CN3</text>
<text x="131.7" y="157.5">R67</text>
<text x="131.7" y="161.2">100K</text>
<text x="166.7" y="158.8">OP2</text>
<text x="98.7" y="165.2">NTC</text>
<text x="108.9" y="165.2">R56</text>
<text x="108.9" y="167.6">10K</text>
<text x="129.3" y="167.6">3</text>
<text x="155.9" y="162.8">R40</text>
<text x="155.9" y="165.2">5.1K</text>
<text x="51.7" y="169.7">74HC07</text>
<text x="110.5" y="171.5">R76</text>
<text x="129.3" y="172.2">2</text>
<text x="141.1" y="169.9">1</text>
<text x="145.8" y="169.2">R88</text>
<text x="145.8" y="173">4.7K</text>
<text x="166.7" y="168.9">P181</text>
<text x="179.4" y="169.7">R58</text>
<text x="179.4" y="171.8">1K</text>
<text x="188" y="172">C20</text>
<text x="110.5" y="175.3">10K</text>
<text x="120.6" y="176.7">R10</text>
<text x="120.6" y="178.8">RES1</text>
<text x="127.7" y="176.7">R10</text>
<text x="127.7" y="178.8">RES1</text>
<text x="138.5" y="176.7">U10</text>
<text x="138.5" y="179.2">393</text>
<text x="188" y="174.3">CAP</text>
<text x="263.3" y="184">V1.0</text>
<text x="263.3" y="188.6">2/2</text>
</g>
<g font-size="2.1" fill="#a1006a">
<text x="68.7" y="29">VU+</text>
<text x="137.8" y="27.9">G2'</text>
<text x="207.3" y="25.5">E2</text>
<text x="19" y="30.2">VCC</text>
<text x="85.1" y="34.9">G1</text>
<text x="190.9" y="32.5">V+</text>
<text x="20.2" y="41.9">G1'</text>
<text x="136.6" y="39.5">VCC</text>
<text x="190.9" y="39.5">V-</text>
<text x="207.3" y="37.3">G2</text>
<text x="252.1" y="41.9">U</text>
<text x="68.9" y="45.5">VU-</text>
<text x="19" y="53.7">VCC</text>
<text x="68.7" y="52.5">VV+</text>
<text x="85.1" y="58.3">G3</text>
<text x="224.8" y="57.1">V-</text>
<text x="236.3" y="57.1">V+</text>
<text x="20.2" y="65.4">G3'</text>
<text x="137.8" y="63.1">G4'</text>
<text x="207.3" y="60.7">E4</text>
<text x="68.9" y="68.9">VV-</text>
<text x="190.9" y="67.7">V+</text>
<text x="19" y="77.1">VCC</text>
<text x="68.4" y="75.9">VW+</text>
<text x="136.6" y="74.8">VCC</text>
<text x="190.9" y="74.8">V-</text>
<text x="207.3" y="72.5">G4</text>
<text x="252.1" y="77.1">V</text>
<text x="85.1" y="81.9">G5</text>
<text x="20.2" y="88.9">G5'</text>
<text x="68.7" y="92.4">VW-</text>
<text x="207.3" y="95.9">E6</text>
<text x="224.8" y="92.4">V-</text>
<text x="236.3" y="92.4">V+</text>
<text x="19" y="100.6">VCC</text>
<text x="69.3" y="99.5">V+</text>
<text x="137.8" y="98.3">G6'</text>
<text x="85.1" y="105.3">G7</text>
<text x="190.9" y="103">V+</text>
<text x="207.3" y="107.7">G6</text>
<text x="20.2" y="112.4">G7'</text>
<text x="136.6" y="110">VCC</text>
<text x="190.9" y="110">V-</text>
<text x="252.1" y="112.4">W</text>
<text x="69.6" y="115.9">V-</text>
<text x="224.8" y="127.6">V-</text>
<text x="236.3" y="127.6">V+</text>
<text x="159.4" y="133.5">SC</text>
<text x="228.5" y="140.5">V+</text>
<text x="170" y="148.8">+5V</text>
<text x="153.1" y="155.8">+24V</text>
<text x="111" y="159.3">COM</text>
<text x="177" y="158.2">+5V</text>
<text x="188.6" y="166.4">TH</text>
<text x="100.8" y="173.4">+24V</text>
<text x="124.8" y="188.6">COM</text>
</g>
<g font-size="2.1" fill="#800000">
<text x="24.2" y="137">+5V</text>
<text x="41.4" y="154.6">G1'</text>
<text x="41.4" y="152.3">GU</text>
<text x="63.9" y="152.3">+5V</text>
<text x="73.3" y="154.6">GX</text>
<text x="20.2" y="157">GV</text>
<text x="29.1" y="161.6">GW</text>
<text x="41.4" y="159.3">G3'</text>
<text x="63.9" y="157">G2'</text>
<text x="63.9" y="161.6">G4'</text>
<text x="82.7" y="159.3">GY</text>
<text x="41.4" y="164">G5'</text>
<text x="63.9" y="166.4">G6'</text>
<text x="92.2" y="164">GZ</text>
</g>
</svg>
